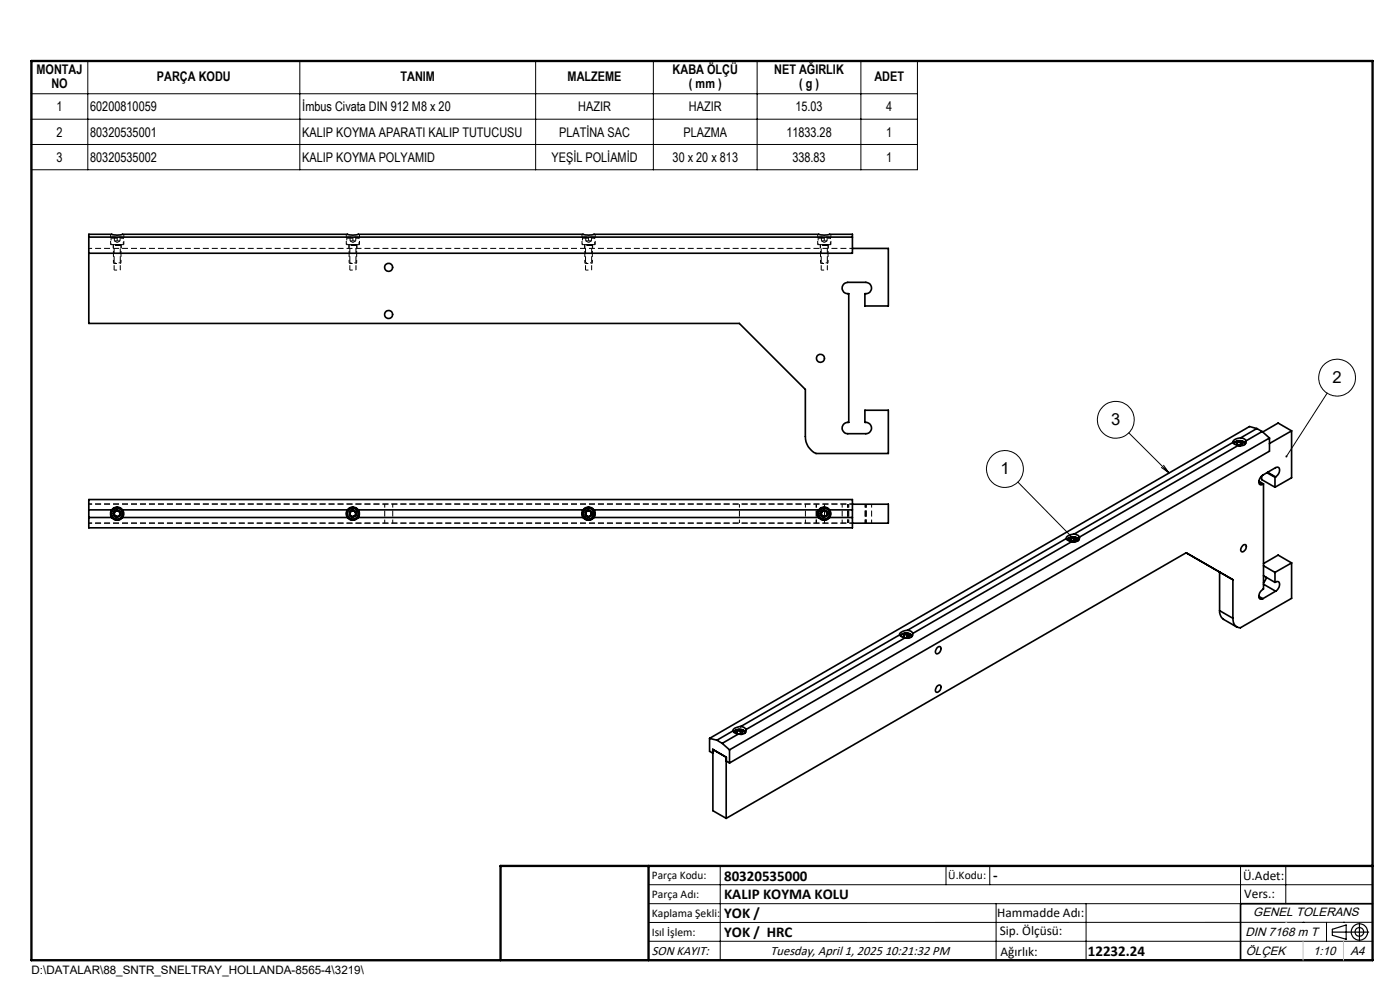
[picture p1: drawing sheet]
<svg xmlns="http://www.w3.org/2000/svg" width="297mm" height="210mm" viewBox="0 0 297 210" stroke-linecap="round" stroke-linejoin="round" font-family="sans-serif">
<g fill="none" stroke="#000" stroke-width=".35">
<path d="M18.8 50.3h162M180.8 52.7h7.7v12.2h-5v-2.6a1.21 1.21 0 0 0 1.4-1.1 1.21 1.21 0 0 0-1.2-1.3h-3.9a1.21 1.21 0 0 0-1.1 1.3 1.21 1.21 0 0 0 1.4 1.1v27.3a1.21 1.21 0 0 0-1.4 1.1 1.21 1.21 0 0 0 1.1 1.3h3.9a1.21 1.21 0 0 0 1.2-1.3 1.21 1.21 0 0 0-1.4-1.1v-2.6h5v9.2h-15.4a3.9 3.9 0 0 1-2.2-3.6v-10l-14.1-14h-138v-18.9h4.9l1 .2 1.3-.2h47.7l1 .2 1.3-.2h47.7l1 .2 1.3-.2h47.7l1 .2 1.3-.2h4.8v4h-162M261.6 93.8a1.24 1.24 0 0 0 1.1 .7M261.6 93.8l-33.7 19.5M261.7 94a1.64 1.64 0 0 1 2.5 .1M261.8 94.1a1.38 1.38 0 0 1 2.3-.1v.3M262.5 93.9l-.2 .4 .3 .2M262.5 93.9v.5M262.7 94.5l-33.7 19.4M262.8 94.5h.4M262.8 94.5h.1M263.1 93.8l.5 .2-.1 .4-.5 .1"/>
<path d="M263.1 93.8l-.6 .1M263.1 94.4l.1 .1M263.1 93.8v.6M263.1 94.4l-.3 .1M263.2 92.9a1.5 1.5 0 0 0-1.6 .9M263.2 92.9a1.24 1.24 0 0 1 1.1 .6M264.3 93.5a1.06 1.06 0 0 1-1.6 1M266.6 90.9l-1.5-.4-114.6 66.1M266.6 90.9l-3.4 2M266.6 90.9l1.2 .6M267.8 91.5l1.5 1.4M267.8 91.5l-3.5 2"/>
<path d="M269.3 92.9l-114.5 66.2M269.3 92.9v2.8l-114.5 66.1M274 91.4l-2.9-1.7-3.2 1.9M274 91.4l-4.7 2.7M274 91.4v9.9l-3.5 2.1M18.8 106h162v6h-162zM18.8 108.2h4.9M18.8 109.8h4.9M23.7 108.2a1.39 1.39 0 0 1 2.3 0M23.7 108.2a1.46 1.46 0 0 0 0 1.6M23.7 109.8a1.44 1.44 0 0 0 2.3 0M24.2 108.6l.6-.3 .6 .3v.7l-.6 .4-.6-.4z"/>
<path d="M26 108.2a1.46 1.46 0 0 1 0 1.6M26 108.2h47.7M26 109.8h47.7M73.7 108.2a1.39 1.39 0 0 1 2.3 0M73.7 108.2a1.46 1.46 0 0 0 0 1.6M73.7 109.8a1.44 1.44 0 0 0 2.3 0M74.3 108.6l.6-.3 .6 .3v.7l-.6 .4-.6-.4zM76 108.2a1.46 1.46 0 0 1 0 1.6M76 108.2h47.7M76 109.8h47.7M123.7 108.2a1.42 1.42 0 0 1 2.3 0M123.7 108.2a1.46 1.46 0 0 0 0 1.6"/>
<path d="M123.7 109.8a1.48 1.48 0 0 0 2.3 0M124.2 108.6l.6-.3 .6 .3v.7l-.6 .4-.6-.4zM126 108.2a1.46 1.46 0 0 1 0 1.6M126 108.2h47.7M126 109.8h47.7M173.7 108.2a1.39 1.39 0 0 1 2.3 0M173.7 108.2a1.46 1.46 0 0 0 0 1.6M173.7 109.8a1.44 1.44 0 0 0 2.3 0M174.2 108.6l.6-.3 .6 .3v.7l-.6 .4-.6-.4zM176 108.2a1.46 1.46 0 0 1 0 1.6M176 108.2h4.8M176 109.8h4.8"/>
<path d="M180.8 107h7.7v4h-7.7M226.2 114.2a1.35 1.35 0 0 0 1.2 .7M226.2 114.2l-33.7 19.5M226.4 114.4a1.57 1.57 0 0 1 2.4 .1M226.4 114.5a1.3 1.3 0 0 1 2.3 .2M227.1 114.3l-.2 .4 .4 .2M227.1 114.3v.5M227.4 114.9l-33.8 19.5M227.4 114.9h.1M227.8 114.8l-.4 .1M227.8 114.2l.5 .3-.2 .4h-.5M227.8 114.2l-.7 .1"/>
<path d="M227.8 114.2v.6M227.9 113.3h-.3a1.23 1.23 0 0 0-1.4 .9M227.9 113.3a1.24 1.24 0 0 1 1.1 .6M229 113.9a1.09 1.09 0 0 1-1.6 1M263.7 115.7l.3-.2a.69 .69 0 0 1 .4 .7 .69 .69 0 0 1-.4 .6 .45 .45 0 0 1-.6 .2 .45 .45 0 0 1-.1-.7zM267.1 102.3l.8 .4M267.1 102.1l.9 .5M267.7 101v.7l2.8 1.7M268 102.6v22.3a1.49 1.49 0 0 0-.7 2.2l.6-.1M268 102.6l-.1 .1M268.8 100.3l1.7 .9M268.9 100.2l1.7 1"/>
<path d="M270.5 101.2v2.2M270.6 101.2a1.45 1.45 0 0 0 .6-2h-.6l-2.7 1.6a1.45 1.45 0 0 0-.6 2l.6-.1M270.6 101.2h-.1M274 119.4v7.5l-10.9 6.3a1.68 1.68 0 0 1-1.6-2M274 119.4l-3.5 2M274 119.4l-2.9-1.7-3.1 1.8M190.9 134.6a1.24 1.24 0 0 0 1.1 .7M190.9 134.6l-33.8 19.5M191 134.9a1.6 1.6 0 0 1 2.5 0M191.1 135a1.32 1.32 0 0 1 2.3 0v.1M191.8 134.7l-.2 .4 .3 .2M191.8 134.7v.5"/>
<path d="M192 135.3l-33.7 19.5M192.1 135.3h.4M192.1 135.3h.1M192.4 134.6l.5 .3-.1 .4-.5 .1M192.4 134.6l-.6 .1M192.4 135.2l.1 .1M192.4 134.6v.6M192.4 135.2l-.3 .1M192.5 133.7a1.77 1.77 0 0 0-1.6 .8v.1M192.5 133.7a1.18 1.18 0 0 1 1.1 .7M193.6 134.4a1.06 1.06 0 0 1-1.6 .9M198.7 137.5a.51 .51 0 0 1 .8-.3 .51 .51 0 0 1 0 .8l-.3 .5a.46 .46 0 0 1-.6 .1 .46 .46 0 0 1-.1-.7z"/>
<path d="M258.7 129.5l.1 .8 .4 .7 3.2 2M258.7 129.5l2.8 1.7M261.5 123v8.2M261.5 123l-9.9-5.7-97.5 56.3M261.5 123l-2.8-1.7v8.2M267.1 126.5l.8 .5M268 120l2.5 1.4M268 122.1l2.5 1.4M268 123.9l2.6 1.5M268.6 122.5l-.6 1.1M270.5 123.5a.58 .58 0 0 1 .8-.1 .58 .58 0 0 1 .1 .8l-.4 .9-.4 .3M270.5 121.4v2.1"/>
<path d="M270.6 125.4l-2.7 1.6M150.5 156.6v2.8l.7 .4M150.5 156.6l1.6 .4M151.2 159.8v-.8l2.9 1.6M151.2 159.8h.1M151.2 159l2.9 1.6v13l-2.9-1.6zM152.1 157l1.1 .7M153.2 157.7l1.6 1.4M154.8 159.1v2.7M155.5 155a1.35 1.35 0 0 0 1.1 .7M155.5 155l-3.4 2M155.7 155.2a1.63 1.63 0 0 1 2.5 .1"/>
<path d="M155.8 155.4a1.3 1.3 0 0 1 2.2 .1M156.4 155.1l-.2 .4 .4 .2M156.4 155.1v.5M156.6 155.7l-3.4 2M156.7 155.7h.1M156.7 155.7h.4M157.1 155l.5 .3-.2 .4h-.5M157.1 155l-.7 .1M157.1 155.7h.1M157.1 155v.7M157.1 155.7h-.4M157.1 154.1l-.4 .1a1.16 1.16 0 0 0-1.2 .8"/>
<path d="M157.1 154.1a1.24 1.24 0 0 1 1.2 .7M158.3 154.8a.96 .96 0 0 1-1.4 .9h-.3M198.7 145.7a.51 .51 0 0 1 .8-.3 .51 .51 0 0 1 0 .8l-.3 .4a.45 .45 0 0 1-.6 .2 .45 .45 0 0 1-.1-.7zM154.1 161.5l.7 .3M291.2 191.7h-28v12"/>
<circle cx="82.4" cy="56.7" r=".85"/>
<circle cx="82.4" cy="66.7" r=".85"/>
<circle cx="174.1" cy="76" r=".85"/>
<circle cx="24.8" cy="109" r="1.31"/>
<circle cx="24.8" cy="109" r="1.14"/>
<circle cx="24.8" cy="109" r=".61"/>
<circle cx="74.8" cy="109" r="1.14"/>
<circle cx="74.9" cy="109" r="1.3"/>
<circle cx="74.9" cy="109" r=".6"/>
<circle cx="124.8" cy="109" r="1.3"/>
<circle cx="124.9" cy="109" r="1.14"/>
<circle cx="124.9" cy="109" r=".61"/>
<circle cx="174.8" cy="109" r="1.31"/>
<circle cx="174.8" cy="109" r="1.14"/>
<circle cx="174.8" cy="109" r=".61"/>
</g>
<g fill="none" stroke="#000" stroke-width=".21" stroke-dasharray="1.3 .6" stroke-dashoffset=".6" stroke-linecap="butt">
<path d="M24.1 52v3.8M24.2 57.3h1.3M25.7 55.8v-3.8M74.1 52v3.8M74.2 57.3h1.3M75.7 55.8v-3.8M124.1 52v3.8M124.2 57.3h1.3M125.7 55.8v-3.8M174.1 52v3.8M175.7 55.8v-3.8M180.9 52.7h-162"/>
<path d="M18.9 106.9h162M18.9 110.9h162M180.9 106.9h-162M180.9 111h-162"/>
</g>
<path d="M23.5 51.9h2.8M24.2 52.7v4.6M25.5 57.3v-4.6M73.5 51.9h2.8M74.2 52.7v4.6M75.5 57.3v-4.6M123.5 51.9h2.8M124.2 52.7v4.6M125.5 57.3v-4.6M173.5 51.9h2.8M174.2 52.7v4.6M175.5 57.3v-4.6" fill="none" stroke="#000" stroke-width=".21" stroke-dasharray="1.3 .6" stroke-dashoffset=".2" stroke-linecap="butt"/>
<g fill="none" stroke="#000" stroke-width=".21" stroke-dasharray="1.3 .6" stroke-dashoffset=".7" stroke-linecap="butt">
<path d="M23.6 50.5v1.4M24.2 55.9h1.3M26.2 51.9v-1.4M73.6 50.5v1.4M74.2 55.9h1.3M76.2 51.9v-1.4M123.6 50.5v1.4M124.2 55.9h1.3M126.2 51.9v-1.4M173.6 50.5v1.4M174.2 55.9h1.3M174.2 57.3h1.3"/>
<path d="M176.2 51.9v-1.4M25.7 108.9a.88 .88 0 0 0-1.2-.8 .88 .88 0 0 0-.2 1.5 .88 .88 0 0 0 1.4-.4v-.3M75.7 108.9a.88 .88 0 0 0-1.2-.8 .88 .88 0 0 0-.2 1.5 .88 .88 0 0 0 1.4-.4v-.3M125.7 108.9a.88 .88 0 0 0-1.2-.8 .88 .88 0 0 0-.2 1.5 .88 .88 0 0 0 1.4-.4v-.3M175.7 108.9a.88 .88 0 0 0-1.2-.8 .88 .88 0 0 0-.2 1.5 .88 .88 0 0 0 1.4-.4v-.3"/>
</g>
<g fill="none" stroke="#000" stroke-width=".21" stroke-dasharray="1.3 .6" stroke-dashoffset=".4" stroke-linecap="butt">
<path d="M23.7 50.3h2.3M24 51.9v.8M24.3 51.1v-.8M24.9 51.1v-.8M25.5 51.1v-.8M25.7 52.7v-.8M73.7 50.3h2.3M74 51.9v.8M74.3 51.1v-.8M74.9 51.1v-.8M75.5 51.1v-.8M75.7 52.7v-.8"/>
<path d="M123.7 50.3h2.3M124 51.9v.8M124.3 51.1v-.8M124.9 51.1v-.8M125.5 51.1v-.8M125.7 52.7v-.8M173.7 50.3h2.3M174 51.9v.8M174.3 51.1v-.8M174.9 51.1v-.8M175.5 51.1v-.8M175.7 52.7v-.8"/>
</g>
<path d="M23.6 50.5h2.6h-2.6M73.6 50.5h2.6h-2.6M123.6 50.5h2.6h-2.6M173.6 50.5h2.6h-2.6M24 108.9a.85 .85 0 0 1 1.2-.7 .85 .85 0 0 1 .2 1.4 .85 .85 0 0 1-1.3-.4l-.1-.3M74 108.9a.85 .85 0 0 1 1.2-.7 .85 .85 0 0 1 .2 1.4 .85 .85 0 0 1-1.3-.4l-.1-.3M124 108.9a.85 .85 0 0 1 1.2-.7 .85 .85 0 0 1 .2 1.4 .85 .85 0 0 1-1.3-.4l-.1-.3M174 108.9a.85 .85 0 0 1 1.2-.7 .85 .85 0 0 1 .2 1.4 .85 .85 0 0 1-1.3-.4l-.1-.3" fill="none" stroke="#000" stroke-width=".21" stroke-dasharray="1.3 .6" stroke-dashoffset="-.1" stroke-linecap="butt"/>
<g fill="none" stroke="#000" stroke-width=".21" stroke-dasharray="1.3 .6" stroke-linecap="butt">
<path d="M23.7 50.3l-.1 .2M24 51.9l.1 .1M24.1 55.8l.1 .1M24.6 51.1h-.3M24.9 51.1h.3M24.9 51.1h-.3M25.2 51.1h.3M25.5 55.9l.2-.1M25.7 52h-1.6h1.6M25.7 52v-.1M26.2 50.5l-.2-.2M73.7 50.3l-.1 .2"/>
<path d="M74 51.9l.1 .1M74.1 55.8l.1 .1M74.6 51.1h-.3M74.9 51.1h.3M74.9 51.1h-.3M75.2 51.1h.3M75.5 55.9l.2-.1M75.7 52h-1.6h1.6M75.7 52v-.1M76.2 50.5l-.2-.2M123.7 50.3l-.1 .2M124 51.9l.1 .1"/>
<path d="M124.1 55.8l.1 .1M124.6 51.1h-.3M124.9 51.1h-.3M124.9 51.1h.3M125.2 51.1h.3M125.5 55.9l.2-.1M125.7 52h-1.6h1.6M125.7 52v-.1M126.2 50.5l-.2-.2M173.7 50.3l-.1 .2M174 51.9l.1 .1M174.1 55.8l.1 .1"/>
<path d="M174.6 51.1h-.3M174.9 51.1h.3M174.9 51.1h-.3M175.2 51.1h.3M175.5 55.9l.2-.1M175.7 52h-1.6h1.6M175.7 52v-.1M176.2 50.5l-.2-.2M25.7 108.9a.8 .8 0 0 1-1.2 .8 .8 .8 0 0 1-.2-1.4 .8 .8 0 0 1 1.3 .4l.1 .2M75.7 108.9a.8 .8 0 0 1-1.2 .8 .8 .8 0 0 1-.2-1.4 .8 .8 0 0 1 1.3 .4l.1 .2M125.7 108.9a.8 .8 0 0 1-1.2 .8 .8 .8 0 0 1-.2-1.4 .8 .8 0 0 1 1.3 .4l.1 .2M175.7 108.9a.8 .8 0 0 1-1.2 .8 .8 .8 0 0 1-.2-1.4 .8 .8 0 0 1 1.3 .4l.1 .2"/>
</g>
<path d="M24.1 55.8h1.6M74.1 55.8h1.6M124.1 55.8h1.6M174.1 55.8h1.6" fill="none" stroke="#000" stroke-width=".21" stroke-dasharray="1.3 .6" stroke-dashoffset=".8" stroke-linecap="butt"/>
<g fill="none" stroke="#000" stroke-width=".21" stroke-dasharray="1.3 .6" stroke-dashoffset=".5" stroke-linecap="butt">
<path d="M23.5 49.7v2.2M26.3 51.9v-2.2M73.5 49.7v2.2M76.3 51.9v-2.2M123.5 49.7v2.2M126.3 51.9v-2.2M173.5 49.7v2.2M176.3 51.9v-2.2M24.2 108.9a.66 .66 0 0 0 .9 .6 .66 .66 0 0 0 .2-1 .66 .66 0 0 0-1.1 .2v.2M25.5 108.9a.65 .65 0 0 0-.9-.6 .65 .65 0 0 0-.2 1.1 .65 .65 0 0 0 1.1-.2v-.3M74.2 108.9a.66 .66 0 0 0 .9 .6 .66 .66 0 0 0 .2-1 .66 .66 0 0 0-1.1 .2v.2M75.5 108.9a.65 .65 0 0 0-.9-.6 .65 .65 0 0 0-.2 1.1 .65 .65 0 0 0 1.1-.2v-.3"/>
<path d="M81.6 106.9v4M83.3 110.9v-4M124.2 108.9a.66 .66 0 0 0 .9 .6 .66 .66 0 0 0 .2-1 .66 .66 0 0 0-1.1 .2v.2M125.5 108.9a.65 .65 0 0 0-.9-.6 .65 .65 0 0 0-.2 1.1 .65 .65 0 0 0 1.1-.2v-.3M156.9 110.9v-4M170.9 110.9v-4M173.1 106.9v4M173.2 106.9v4M174.2 108.9a.66 .66 0 0 0 .9 .6 .66 .66 0 0 0 .2-1 .66 .66 0 0 0-1.1 .2v.2M174.9 110.9v-4M175.5 108.9a.65 .65 0 0 0-.9-.6 .65 .65 0 0 0-.2 1.1 .65 .65 0 0 0 1.1-.2v-.3M178.7 106.9v4"/>
<path d="M179.9 106.9v4M180.1 106.9v4M183.5 110.9v-4M183.7 106.9v4M184.9 110.9v-4"/>
</g>
<path d="M24.3 51.1l.6 .3M24.9 51.4l.6-.3M74.3 51.1l.6 .3M74.9 51.4l.6-.3M124.3 51.1l.6 .3M124.9 51.4l.6-.3M174.3 51.1l.6 .3M174.9 51.4l.6-.3" fill="none" stroke="#000" stroke-width=".21" stroke-dasharray="1.3 .6" stroke-dashoffset=".3" stroke-linecap="butt"/>
<g fill="none" stroke="#000" stroke-width=".21">
<path d="M6.6 12.9h188v23.1h-188zM6.6 19.9h188M18.6 12.9v23.1M63.6 12.9v23.1M113.6 12.9v23.1M138.6 12.9v23.1M160.6 12.9v23.1M182.6 12.9v23.1M6.6 25.3h188M6.6 30.6h188M239.5 91.8l8.5 8.5M246.4 99.2l1.6 1.1"/>
<path d="M246.8 98.7l1.2 1.6M281.6 83.4l-8.7 13.4M215.9 102.3l12.1 12.2M137.6 187.7h153.6M137.6 191.7h153.6M137.6 199.7h153.6M152.8 183.7v20M200.7 183.7v4M210 183.7v4M211.3 191.7v12M230.4 191.7v12M263.2 183.7v20"/>
<path d="M272.8 183.7v8M276.4 195.6h.1M281.4 195.6v4.1M285 195.6h.1M291.2 195.6l-153.6 .1"/>
<circle cx="213.2" cy="99.5" r="3.9"/>
<circle cx="236.7" cy="89" r="3.9"/>
<circle cx="283.7" cy="80.1" r="3.9"/>
</g>
<g fill="none" stroke="#000" stroke-width=".25">
<path d="M282.6 197.7h7.8M282.6 197.1l3-.9v3l-3-.8zM288.4 195.8v3.8M106.2 203.7h185"/>
<circle cx="288.4" cy="197.7" r="1.74"/>
<circle cx="288.4" cy="197.7" r=".93"/>
</g>
<path d="M6.7 12.9h284.5v190.8h-284.5zM137.6 183.7v20M291.2 183.7h-185v20" fill="none" stroke="#000" stroke-width=".5"/>
<path d="M276.4 199.7v4M285 199.7v4" fill="none" stroke="#c0c0c0" stroke-width=".21"/>
<path d="M272.8 195.6h.1" fill="none" stroke="#c0c0c0" stroke-width=".25"/>
<path d="M272.8 96.7l-.1 .3 .2-.2-.1 .2a.22 .22 0 0 0 .3 0 .22 .22 0 0 0 0-.3 .22 .22 0 0 0-.3 0zM227.9 114.4v.3h.2l-.1-.2 .1 .2a.22 .22 0 0 0 .1-.3 .22 .22 0 0 0-.3 0z" fill="#000"/>
<g font-size="3.5">
<text x="282.7" y="81.2">2</text>
<text x="235.7" y="90.2">3</text>
<text x="212.2" y="100.6">1</text>
</g>
<g font-size="3.2">
<text x="153.6" y="190.8">KALIP KOYMA KOLU</text>
<text x="153.6" y="186.8">80320535000</text>
<text x="210.7" y="186.6">-</text>
<text x="153.6" y="194.8">YOK /</text>
<text x="153.6" y="198.8">YOK / HRC</text>
<text x="230.8" y="202.8">12232.24</text>
</g>
<g font-size="2.8">
<text x="7.8" y="15.7">MONTAJ</text>
<text x="33.3" y="17.2">PARÇA KODU</text>
<text x="85" y="17.2">TANIM</text>
<text x="120.4" y="17.2">MALZEME</text>
<text x="142.7" y="15.7">KABA ÖLÇÜ</text>
<text x="164.2" y="15.7">NET AĞIRLIK</text>
<text x="185.5" y="17.2">ADET</text>
<text x="10.9" y="18.6">NO</text>
<text x="12" y="23.6">1</text>
<text x="19.1" y="23.6">60200810059</text>
<text x="64.1" y="23.6">İmbus Civata DIN 912 M8 x 20</text>
<text x="122.7" y="23.6">HAZIR</text>
<text x="146.2" y="18.6">( mm )</text>
<text x="146.2" y="23.6">HAZIR</text>
<text x="168.7" y="23.6">15.03</text>
<text x="169.5" y="18.6">( g )</text>
<text x="188" y="23.6">4</text>
<text x="12" y="29">2</text>
<text x="19.1" y="29">80320535001</text>
<text x="64.1" y="29">KALIP KOYMA APARATI KALIP TUTUCUSU</text>
<text x="118.6" y="29">PLATİNA SAC</text>
<text x="145" y="29">PLAZMA</text>
<text x="166.8" y="29">11833.28</text>
<text x="188" y="29">1</text>
<text x="12" y="34.4">3</text>
<text x="19.1" y="34.4">80320535002</text>
<text x="64.1" y="34.4">KALIP KOYMA POLYAMID</text>
<text x="117" y="34.4">YEŞİL POLİAMİD</text>
<text x="142.7" y="34.4">30 x 20 x 813</text>
<text x="168.1" y="34.4">338.83</text>
<text x="188" y="34.4">1</text>
<text x="263.7" y="186.7">Ü.Adet:</text>
<text x="263.9" y="190.5">Vers.:</text>
<text x="211.5" y="194.5">Hammadde Adı:</text>
<text x="138.3" y="202.6">SON KAYIT:</text>
<text x="163.5" y="202.6">Tuesday, April 1, 2025 10:21:32 PM</text>
<text x="212.1" y="198.4">Sip. Ölçüsü:</text>
<text x="212.2" y="202.7">Ağırlık:</text>
</g>
<g font-size="2.6">
<text x="265.9" y="194.4">GENEL TOLERANS</text>
<text x="264.2" y="198.5">DIN 7168 m T</text>
<text x="264.3" y="202.6">ÖLÇEK</text>
<text x="278.5" y="202.6">1:10</text>
<text x="286.5" y="202.6">A4</text>
</g>
<g font-size="2.5">
<text x="138.3" y="186.4">Parça Kodu:</text>
<text x="138.3" y="190.5">Parça Adı:</text>
<text x="201.2" y="186.5">Ü.Kodu:</text>
<text x="138.3" y="194.5">Kaplama Şekli:</text>
<text x="138.3" y="198.6">Isıl İşlem:</text>
<text x="6.7" y="206.7">D:\DATALAR\88_SNTR_SNELTRAY_HOLLANDA-8565-4\3219\</text>
</g>
</svg>
